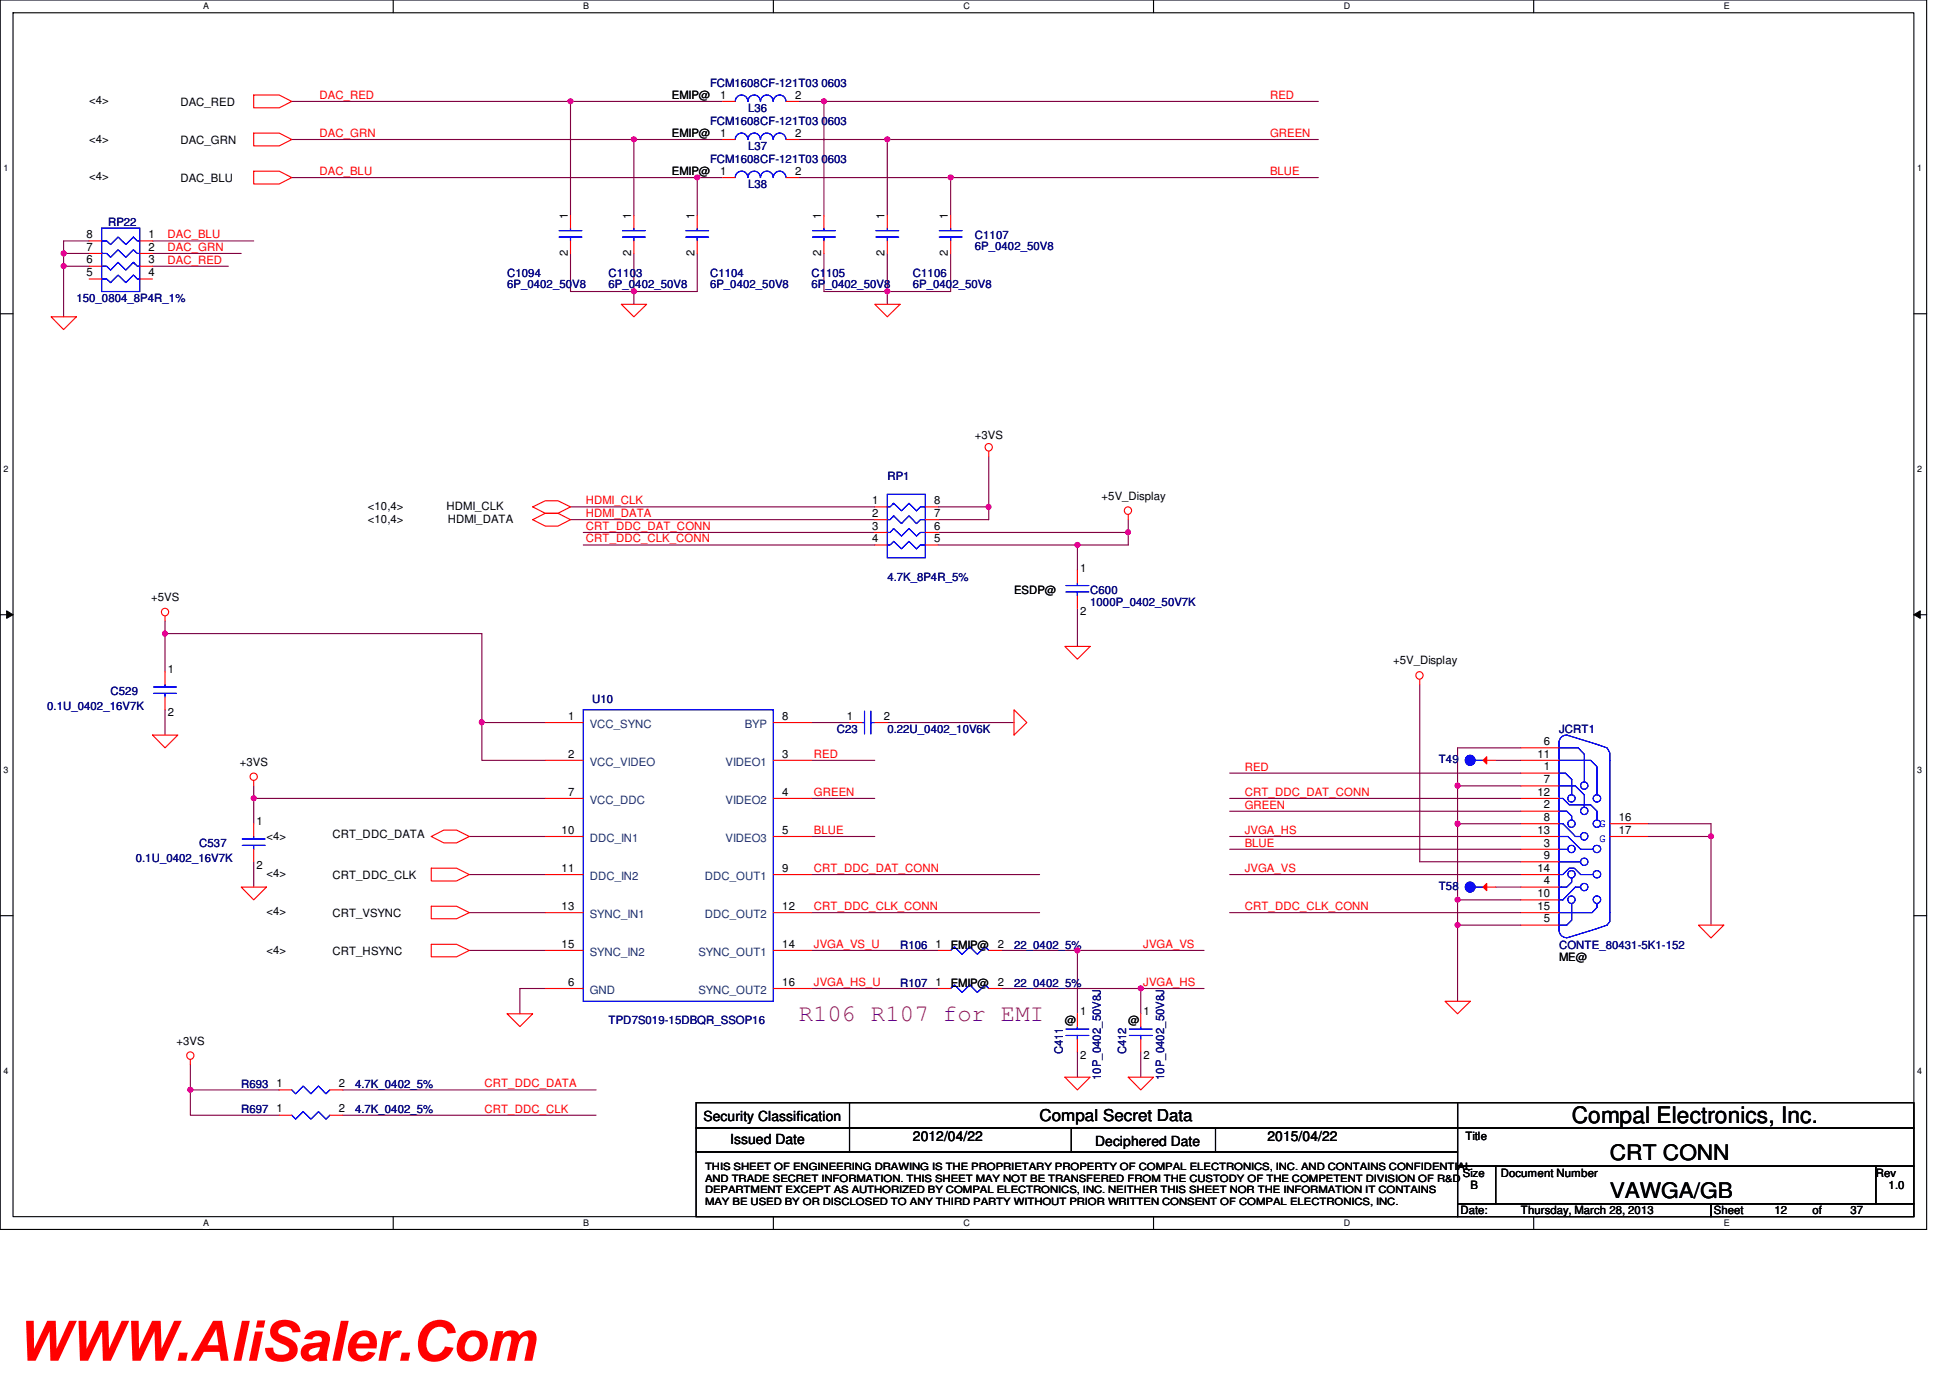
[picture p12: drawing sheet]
<svg xmlns="http://www.w3.org/2000/svg" width="297mm" height="210mm" viewBox="0 0 297 210" stroke-linecap="round" stroke-linejoin="round" font-family="sans-serif">
<path d="M0 0h293.5v187.3h-293.5zM2 1.9h289.5v183.4h-289.5z" fill="none" stroke="#000" stroke-width=".17"/>
<g fill="#fff">
<path d="M30.9 .2h.9v1.5h-.9z"/>
<path d="M30.9 185.5h.9v1.6h-.9z"/>
</g>
<path d="M59.9 0v1.9M59.9 185.3v2" fill="none" stroke="#000" stroke-width=".17"/>
<g fill="#fff">
<path d="M88.9 .2h.8v1.5h-.8z"/>
<path d="M88.9 185.5h.8v1.6h-.8z"/>
</g>
<path d="M117.8 0v1.9M117.8 185.3v2" fill="none" stroke="#000" stroke-width=".17"/>
<g fill="#fff">
<path d="M146.8 .2h.9v1.5h-.9z"/>
<path d="M146.8 185.5h.9v1.6h-.9z"/>
</g>
<path d="M175.7 0v1.9M175.7 185.3v2" fill="none" stroke="#000" stroke-width=".17"/>
<g fill="#fff">
<path d="M204.7 .2h.9v1.5h-.9z"/>
<path d="M204.7 185.5h.9v1.6h-.9z"/>
</g>
<path d="M233.6 0v1.9M233.6 185.3v2" fill="none" stroke="#000" stroke-width=".17"/>
<g fill="#fff">
<path d="M262.6 .2h.9v1.5h-.9z"/>
<path d="M262.6 185.5h.9v1.6h-.9z"/>
<path d="M.5 24.8h.8v1.6h-.8z"/>
<path d="M292 24.8h.8v1.6h-.8z"/>
<path d="M.5 70.7h.8v1.5h-.8z"/>
<path d="M292 70.7h.8v1.5h-.8z"/>
</g>
<path d="M0 47.8h2M291.5 47.8h2" fill="none" stroke="#000" stroke-width=".17"/>
<g fill="#fff">
<path d="M.5 116.5h.8v1.6h-.8z"/>
<path d="M292 116.5h.8v1.6h-.8z"/>
</g>
<path d="M0 93.6h2M291.5 93.6h2" fill="none" stroke="#000" stroke-width=".17"/>
<path d="M1 93l1 .6-1 .6zM291.5 93.6l1-.6v1.2z" fill="#000"/>
<path d="M1 93l1 .6-1 .6zM291.5 93.6l1-.6v1.2z" fill="none" stroke="#000" stroke-width=".15"/>
<g fill="#fff">
<path d="M.5 162.4h.8v1.5h-.8z"/>
<path d="M292 162.4h.8v1.5h-.8z"/>
</g>
<path d="M0 139.5h2M291.5 139.5h2" fill="none" stroke="#000" stroke-width=".17"/>
<path d="M187.3 117.8h44.4M231.7 113.9h-9.7v5.8h9.7M187.3 139h44.4M187.3 123.6h44.4M187.3 127.4h44.4M187.3 133.2h44.4M251 125.5h9.6M260.6 127.4v13.5M222 140.9v11.6" fill="none" stroke="#800040" stroke-width=".17"/>
<circle cx="222" cy="140.9" r=".37" fill="#f0f"/>
<circle cx="222" cy="140.9" r=".37" fill="none" stroke="#f0f" stroke-width=".17"/>
<path d="M222 119.7v5.8h9.7" fill="none" stroke="#800040" stroke-width=".17"/>
<circle cx="222" cy="119.7" r=".38" fill="#f0f"/>
<circle cx="222" cy="119.7" r=".38" fill="none" stroke="#f0f" stroke-width=".17"/>
<path d="M44.4 15.5h65.7M44.4 27h61.8M144.8 27v5.8M125.5 44.4h9.7" fill="none" stroke="#800040" stroke-width=".17"/>
<circle cx="86.9" cy="15.4" r=".37" fill="#f0f"/>
<circle cx="86.9" cy="15.4" r=".37" fill="none" stroke="#f0f" stroke-width=".17"/>
<path d="M106.2 27h3.9" fill="none" stroke="#800040" stroke-width=".17"/>
<circle cx="106.2" cy="27" r=".37" fill="#f0f"/>
<circle cx="106.2" cy="27" r=".37" fill="none" stroke="#f0f" stroke-width=".17"/>
<path d="M86.9 15.5v17.3M110.1 21.3h-13.5v11.5" fill="none" stroke="#800040" stroke-width=".17"/>
<circle cx="96.6" cy="21.2" r=".37" fill="#f0f"/>
<circle cx="96.6" cy="21.2" r=".37" fill="none" stroke="#f0f" stroke-width=".17"/>
<path d="M86.9 38.6v5.8M96.6 38.6v5.8h9.6v-5.8M106.2 27v5.8" fill="none" stroke="#800040" stroke-width=".17"/>
<circle cx="96.6" cy="44.4" r=".37" fill="#f0f"/>
<circle cx="96.6" cy="44.4" r=".37" fill="none" stroke="#f0f" stroke-width=".17"/>
<path d="M121.7 21.3h13.5v11.5M86.9 44.4h9.7v2M135.2 44.4v2" fill="none" stroke="#800040" stroke-width=".17"/>
<circle cx="135.2" cy="21.2" r=".37" fill="#f0f"/>
<circle cx="135.2" cy="21.2" r=".37" fill="none" stroke="#f0f" stroke-width=".17"/>
<path d="M135.2 44.4h9.6" fill="none" stroke="#800040" stroke-width=".17"/>
<circle cx="135.2" cy="44.4" r=".37" fill="#f0f"/>
<circle cx="135.2" cy="44.4" r=".37" fill="none" stroke="#f0f" stroke-width=".17"/>
<path d="M125.5 15.5v17.3M44.4 21.3h52.2M125.5 38.6v5.8M135.2 38.6v5.8M144.8 38.6v5.8" fill="none" stroke="#800040" stroke-width=".17"/>
<circle cx="125.5" cy="15.4" r=".37" fill="#f0f"/>
<circle cx="125.5" cy="15.4" r=".37" fill="none" stroke="#f0f" stroke-width=".17"/>
<path d="M121.7 15.5h3.8M187.3 129.4h44.4M216.3 131.3h15.4M222 125.5v11.6h9.7" fill="none" stroke="#800040" stroke-width=".17"/>
<circle cx="222" cy="125.5" r=".38" fill="#f0f"/>
<circle cx="222" cy="125.5" r=".38" fill="none" stroke="#f0f" stroke-width=".17"/>
<path d="M222 137.1v3.8h9.7" fill="none" stroke="#800040" stroke-width=".17"/>
<circle cx="222" cy="137" r=".37" fill="#f0f"/>
<circle cx="222" cy="137" r=".37" fill="none" stroke="#f0f" stroke-width=".17"/>
<path d="M187.3 121.6h44.4M260.6 125.5v1.9h-9.6" fill="none" stroke="#800040" stroke-width=".17"/>
<circle cx="260.6" cy="127.4" r=".37" fill="#f0f"/>
<circle cx="260.6" cy="127.4" r=".37" fill="none" stroke="#f0f" stroke-width=".17"/>
<path d="M135.2 21.3h65.6M144.8 27h56" fill="none" stroke="#800040" stroke-width=".17"/>
<circle cx="144.8" cy="27" r=".37" fill="#f0f"/>
<circle cx="144.8" cy="27" r=".37" fill="none" stroke="#f0f" stroke-width=".17"/>
<path d="M125.5 15.5h75.3M13.6 36.7h-3.9v1.9M121.7 27h23.1M9.7 40.6v7.7" fill="none" stroke="#800040" stroke-width=".17"/>
<circle cx="9.7" cy="40.5" r=".37" fill="#f0f"/>
<circle cx="9.7" cy="40.5" r=".37" fill="none" stroke="#f0f" stroke-width=".17"/>
<path d="M9.7 38.6v2h3.9" fill="none" stroke="#800040" stroke-width=".17"/>
<circle cx="9.7" cy="38.6" r=".38" fill="#f0f"/>
<circle cx="9.7" cy="38.6" r=".38" fill="none" stroke="#f0f" stroke-width=".17"/>
<path d="M9.7 38.6h3.9M23.2 38.6h13.5M23.2 36.7h15.4M23.2 40.6h11.6M25.1 96.5v5.8M73.4 110.1v5.7h9.7M216.3 104.3v27" fill="none" stroke="#800040" stroke-width=".17"/>
<circle cx="25.1" cy="96.5" r=".38" fill="#f0f"/>
<circle cx="25.1" cy="96.5" r=".38" fill="none" stroke="#f0f" stroke-width=".17"/>
<path d="M25.1 96.5h48.3M73.4 110.1h9.7" fill="none" stroke="#800040" stroke-width=".17"/>
<circle cx="73.4" cy="110" r=".38" fill="#f0f"/>
<circle cx="73.4" cy="110" r=".38" fill="none" stroke="#f0f" stroke-width=".17"/>
<g fill="none" stroke="#800040" stroke-width=".17">
<path d="M25.1 94.6v1.9M73.4 96.5v13.6M25.1 108.1v3.9M123.6 115.8h9.7M38.6 131.3v3.8M38.6 121.6h44.5M71.5 139h11.6M71.5 133.2h11.6M71.5 127.4h11.6M123.6 121.6h9.7M123.6 127.4h9.7M123.6 133.2h34.8"/>
<path d="M123.6 139h34.8M71.5 144.8h11.6M83.1 150.6h-3.9v3.8M123.6 144.8h19.3M123.6 150.6h19.3"/>
</g>
<circle cx="38.7" cy="121.6" r=".37" fill="#f0f"/>
<circle cx="38.7" cy="121.6" r=".37" fill="none" stroke="#f0f" stroke-width=".17"/>
<path d="M38.6 119.7v5.8M123.6 110.1h5.8M135.2 110.1h19.3M164.1 144.8h19.3" fill="none" stroke="#800040" stroke-width=".17"/>
<circle cx="164.1" cy="144.8" r=".38" fill="#f0f"/>
<circle cx="164.1" cy="144.8" r=".38" fill="none" stroke="#f0f" stroke-width=".17"/>
<path d="M88.9 83h44.4M88.9 81.1h44.4M142.9 81.1h29v1.9M173.8 150.6h9.6" fill="none" stroke="#800040" stroke-width=".17"/>
<circle cx="171.8" cy="81.1" r=".38" fill="#f0f"/>
<circle cx="171.8" cy="81.1" r=".38" fill="none" stroke="#f0f" stroke-width=".17"/>
<path d="M171.9 79.2v1.9M164.1 83h7.8" fill="none" stroke="#800040" stroke-width=".17"/>
<circle cx="164.1" cy="83" r=".37" fill="#f0f"/>
<circle cx="164.1" cy="83" r=".37" fill="none" stroke="#f0f" stroke-width=".17"/>
<path d="M142.9 77.2h7.7v2" fill="none" stroke="#800040" stroke-width=".17"/>
<circle cx="150.6" cy="77.2" r=".38" fill="#f0f"/>
<circle cx="150.6" cy="77.2" r=".38" fill="none" stroke="#f0f" stroke-width=".17"/>
<path d="M86.9 77.2h46.4M86.9 79.2h46.4M142.9 79.2h7.7M150.6 69.5v7.7M152.6 144.8h11.5v9.6M173.8 150.6v3.8M164.1 160.2v3.9M173.8 160.2v3.9" fill="none" stroke="#800040" stroke-width=".17"/>
<circle cx="173.8" cy="150.5" r=".37" fill="#f0f"/>
<circle cx="173.8" cy="150.5" r=".37" fill="none" stroke="#f0f" stroke-width=".17"/>
<path d="M142.9 83h21.2v3.9M164.1 92.7v5.8M152.6 150.6h21.2M29 166h13.5M52.2 166h38.6M52.2 169.9h38.6" fill="none" stroke="#800040" stroke-width=".17"/>
<circle cx="29" cy="166" r=".37" fill="#f0f"/>
<circle cx="29" cy="166" r=".37" fill="none" stroke="#f0f" stroke-width=".17"/>
<path d="M227.8 115.8h3.9M227.8 135.1h3.9M29 162.2v7.7h13.5" fill="none" stroke="#800040" stroke-width=".17"/>
<g fill="none" stroke="#f00" stroke-width=".17">
<path d="M38.6 14.5h3.9l1.9 1-1.9 .9h-3.9zM38.6 20.3h3.9l1.9 1-1.9 .9h-3.9zM38.6 26.1h3.9l1.9 .9-1.9 1h-3.9zM110.1 21.3h1.9M119.8 21.3h1.9M135.2 32.8v2M135.2 36.7v1.9M7.8 48.3h3.8l-1.9 1.9zM94.6 46.4h3.9l-1.9 1.9zM133.3 46.4h3.8l-1.9 1.9zM81.1 79.2l2-1h1.9l1.9 1-1.9 .9h-1.9zM81.1 77.2l2-.9h1.9l1.9 .9-1.9 1h-1.9z"/>
<path d="M150.6 68.7v.8M171.9 78.4v.8M25.1 93.8v.8M162.2 98.5h3.9l-2 1.9zM23.2 112h3.9l-2 1.9zM25.1 102.3v2M25.1 106.2v1.9M38.6 118.9v.8M154.5 108.1l1.9 2-1.9 1.9zM216.3 103.5v.8M36.7 135.1h3.9l-2 2zM65.7 127.4l1.9-1h1.9l2 1-2 1h-1.9z"/>
<path d="M65.7 132.2h3.8l2 1-2 1h-3.8zM65.7 138h3.8l2 1-2 .9h-3.8zM65.7 143.8h3.8l2 1-2 .9h-3.8zM77.3 154.4h3.8l-1.9 2zM164.1 154.4v2M164.1 158.3v1.9M220.1 152.5h3.9l-2 1.9zM258.7 140.9h3.9l-2 2zM29 161.4v.8M162.2 164.1h3.9l-2 1.9zM171.9 164.1h3.8l-1.9 1.9z"/>
<circle cx="150.6" cy="68.1" r=".56"/>
<circle cx="171.8" cy="77.8" r=".56"/>
<circle cx="25.1" cy="93.2" r=".56"/>
<circle cx="38.6" cy="118.3" r=".56"/>
<circle cx="216.2" cy="102.9" r=".56"/>
<circle cx="29" cy="160.8" r=".56"/>
</g>
<g fill="none" stroke="#000" stroke-width=".17">
<path d="M106 168h116v3.8h-116zM106 171.8h116v3.7h-116zM106 175.5h116v9.8h-116zM129.4 168v7.5M163.2 171.8v3.7M185.2 171.8v3.7M222 168h69.5v3.8h-69.5zM222 171.8h69.5v5.8h-69.5zM222 177.6h5.8v5.8h-5.8zM227.8 177.6h57.9v5.8h-57.9zM285.7 177.6h5.8v5.8h-5.8zM222 183.4h38.6v1.9h-38.6z"/>
<path d="M260.6 183.4h30.9v1.9h-30.9z"/>
</g>
<g fill="none" stroke="#00f" stroke-width=".17">
<path d="M112 21.3a.95 .95 0 0 1 1-1 .95 .95 0 0 1 .9 1M114 21.3a.93 .93 0 0 1 .9-1 .93 .93 0 0 1 .9 1M115.9 21.3a.95 .95 0 0 1 .9-1 .95 .95 0 0 1 1 1M117.8 21.3a.95 .95 0 0 1 1-1 .95 .95 0 0 1 .9 1M133.4 36.1h3.5M133.4 35.1h3.5M135.2 34.8v.3M135.2 36.1v.6M23.4 105.6h3.5M23.4 104.6h3.5M25.1 104.3v.3M25.1 105.6v.6"/>
<path d="M162.4 157.7h3.5M162.4 156.8h3.5M164.1 156.4v.4M164.1 157.7v.6"/>
</g>
<circle cx="223.9" cy="115.8" r=".75" fill="#00f"/>
<g fill="none" stroke="#00f" stroke-width=".17">
<path d="M224.7 115.8h1.2"/>
<circle cx="223.9" cy="115.8" r=".75"/>
</g>
<circle cx="223.9" cy="115.8" r=".75" fill="#00f"/>
<g fill="none" stroke="#00f" stroke-width=".17">
<path d="M224.7 115.8h1.2"/>
<circle cx="223.9" cy="115.8" r=".75"/>
</g>
<path d="M225.9 115.8l.6-.5v1.1z" fill="#f00"/>
<path d="M144.8 32.8v2M144.8 36.7v1.9M225.9 115.8l.6-.5v1.1zM225.9 115.8h1.9M142.9 144.8h1.9M150.6 144.8h2M173.8 154.4v2M173.8 158.3v1.9" fill="none" stroke="#f00" stroke-width=".17"/>
<path d="M143.1 36.1h3.4M143.1 35.1h3.4M144.8 34.8v.3M144.8 36.1v.6M144.8 144.8l.6-.6 1.1 1.2 1.2-1.2 1.2 1.2 1.2-1.2 .5 .6M172 157.7h3.5M172 156.8h3.5M173.8 156.4v.4M173.8 157.7v.6" fill="none" stroke="#00f" stroke-width=".17"/>
<circle cx="223.9" cy="135.1" r=".75" fill="#00f"/>
<g fill="none" stroke="#00f" stroke-width=".17">
<path d="M224.7 135.1h1.2"/>
<circle cx="223.9" cy="135.1" r=".75"/>
</g>
<circle cx="223.9" cy="135.1" r=".75" fill="#00f"/>
<g fill="none" stroke="#00f" stroke-width=".17">
<path d="M224.7 135.1h1.2"/>
<circle cx="223.9" cy="135.1" r=".75"/>
</g>
<path d="M225.9 135.1l.6-.5v1.1z" fill="#f00"/>
<g fill="none" stroke="#f00" stroke-width=".17">
<path d="M110.1 15.5h1.9M119.8 15.5h1.9M13.6 36.7h1.9M13.6 38.6h1.9M21.3 36.7h1.9M21.3 38.6h1.9M86.9 32.8v2M86.9 36.7v1.9M96.6 32.8v2M96.6 36.7v1.9M106.2 32.8v2M106.2 36.7v1.9"/>
<path d="M110.1 27h1.9M119.8 27h1.9M125.5 32.8v2M125.5 36.7v1.9M13.6 40.6h1.9M13.6 42.5h1.9M21.3 40.6h1.9M21.3 42.5h1.9M133.3 77.2h1.9M133.3 79.2h1.9M141 77.2h1.9M141 79.2h1.9"/>
<path d="M133.3 81.1h1.9M133.3 83h1.9M141 81.1h1.9M141 83h1.9M164.1 86.9v1.9M164.1 90.8v1.9M83.1 110.1h5.8M83.1 115.8h5.8M117.8 115.8h5.8M117.8 110.1h5.8M129.4 110.1h1.9M133.3 110.1h1.9"/>
<path d="M231.7 113.9h5.8M231.7 115.8h5.8M231.7 117.8h5.8M231.7 119.7h5.8M38.6 125.5v1.9M38.6 129.4v1.9M83.1 121.6h5.8M83.1 139h5.8M83.1 133.2h5.8M83.1 127.4h5.8M117.8 133.2h5.8M117.8 127.4h5.8"/>
<path d="M117.8 121.6h5.8M117.8 139h5.8M225.9 135.1l.6-.5v1.1zM225.9 135.1h1.9M231.7 121.6h5.8M231.7 123.6h5.8M231.7 125.5h5.8M231.7 127.4h5.8M231.7 129.4h5.8M231.7 131.3h5.8M231.7 133.2h5.8M231.7 135.1h5.8"/>
<path d="M231.7 137.1h5.8M231.7 139h5.8M245.2 125.5h5.8M245.2 127.4h5.8M83.1 144.8h5.8M83.1 150.6h5.8M117.8 144.8h5.8M117.8 150.6h5.8M142.9 150.6h1.9M150.6 150.6h2M231.7 140.9h5.8M42.5 166h1.9"/>
<path d="M42.5 169.9h1.9M50.2 166h2M50.2 169.9h2"/>
</g>
<g fill="none" stroke="#00f" stroke-width=".17">
<path d="M112 15.5a.95 .95 0 0 1 1-1 .95 .95 0 0 1 .9 1M114 15.5a.93 .93 0 0 1 .9-1 .93 .93 0 0 1 .9 1M115.9 15.5a.95 .95 0 0 1 .9-1 .95 .95 0 0 1 1 1M117.8 15.5a.95 .95 0 0 1 1-1 .95 .95 0 0 1 .9 1M15.5 38.6h.8l.5 .6 1.2-1.1 1.2 1.1 1.1-1.1 .6 .5h.4M15.5 34.8h5.8v9.6h-5.8zM20.3 36.1l.2 .2M20.3 38.1l.2 .1M20.3 40l.2 .2M21.3 36.7h-.4l-.6-.6-1.1 1.2-1.2-1.2-1.2 1.2-.5-.6h-.8M85.2 36.1h3.4M85.2 35.1h3.4"/>
<path d="M86.9 34.8v.3M86.9 36.1v.6M94.8 36.1h3.5M94.8 35.1h3.5M96.6 34.8v.3M96.6 36.1v.6M104.5 36.1h3.4M104.5 35.1h3.4M106.2 34.8v.3M106.2 36.1v.6M112 27a.95 .95 0 0 1 1-.9 .95 .95 0 0 1 .9 .9M114 27a.93 .93 0 0 1 .9-.9 .93 .93 0 0 1 .9 .9"/>
<path d="M115.9 27a.95 .95 0 0 1 .9-.9 .95 .95 0 0 1 1 .9M117.8 27a.95 .95 0 0 1 1-.9 .95 .95 0 0 1 .9 .9M123.8 36.1h3.4M123.8 35.1h3.4M125.5 34.8v.3M125.5 36.1v.6M21.3 42.5h-.4l-.6-.6-1.1 1.2-1.2-1.2-1.2 1.2-.5-.6h-.8M21.3 40.6h-.4l-.6-.6-1.1 1.1-1.2-1.1-1.2 1.1-.5-.5h-.8M135.2 77.2h.4l.5-.5 1.2 1.1 1.2-1.1 1.1 1.1 .6-.6h.8M135.2 79.2h.4l.5-.6 1.2 1.2 1.2-1.2 1.1 1.2 .6-.6h.8M135.2 75.3h5.8v9.7h-5.8zM136.1 76.7l-.1 .1"/>
<path d="M136.1 78.6l-.1 .2M135.2 83h.4l.5-.5 1.2 1.1 1.2-1.1 1.1 1.1 .6-.6h.8M135.2 81.1h.4l.5-.6 1.2 1.2 1.2-1.2 1.1 1.2 .6-.6h.8M136.1 80.5l-.1 .2M162.4 90.2h3.5M162.4 89.2h3.5M164.1 88.8v.4M164.1 90.2v.6M88.9 108.1h28.9v44.4h-28.9zM131.3 110.1h.4M131.7 108.3v3.5M132.7 108.3v3.5"/>
<path d="M132.7 110.1h.6M237.5 119.7h2.5l1.3 1.4v1.9M237.5 113.9h2.9l.9 1v4.2M237.5 117.8h1l.9 .9v2.4M237.5 115.8h4.8l1 1v4.3M36.9 128.8h3.5M36.9 127.8h3.5M38.6 127.4v.4M38.6 128.8v.6M237.5 129.4h1.3M237.5 133.2h.6l.9-1h.8l1 1h1.9M237.5 121.6h.6l.9 1h3.3l1 1v1.3"/>
<path d="M237.5 125.5h.6l1.9 1.9h.8M237.5 127.4h1.3l2 2h1.9M237.5 123.6h1.2l.7 .7v.6M237.5 131.3h3.3M239.4 137.7v2.5l-.7 .7h-1.2M239.4 133.8v.6l-.7 .7h-1.2M240.8 135.1h-.8l-1.9 2h-.6M243.3 137.7v.5l-.8 .8h-5M144.8 150.6l.6-.6 1.1 1.2 1.2-1.2 1.2 1.2 1.2-1.2 .5 .6M238.6 142.8a1.16 1.16 0 0 1-1.1-1.1v-28.5a1.14 1.14 0 0 1 1.2-1.2l6.1 1.9 .4 .8v24.3v1.4l-.4 .5-6.1 2M44.4 166l.6 .6 1.2-1.2 1.2 1.2 1.1-1.2 1.2 1.2 .5-.6M44.4 169.9l.6 .6 1.2-1.2 1.2 1.2 1.1-1.2 1.2 1.2 .5-.6"/>
<circle cx="241.3" cy="119.7" r=".56"/>
<circle cx="239.4" cy="137" r=".56"/>
<circle cx="239.4" cy="125.5" r=".56"/>
<circle cx="239.4" cy="121.6" r=".56"/>
<circle cx="239.4" cy="133.2" r=".56"/>
<circle cx="239.4" cy="129.3" r=".56"/>
<circle cx="241.3" cy="127.4" r=".56"/>
<circle cx="241.3" cy="123.5" r=".56"/>
<circle cx="241.3" cy="135.1" r=".56"/>
<circle cx="241.3" cy="131.3" r=".56"/>
<circle cx="243.3" cy="137" r=".57"/>
<circle cx="243.3" cy="121.6" r=".56"/>
<circle cx="243.3" cy="129.3" r=".56"/>
<circle cx="243.3" cy="125.5" r=".56"/>
<circle cx="243.3" cy="133.2" r=".56"/>
</g>
<circle cx="222" cy="140.9" r=".37" fill="#f0f"/>
<circle cx="222" cy="140.9" r=".37" fill="none" stroke="#f0f" stroke-width=".17"/>
<circle cx="222" cy="119.7" r=".38" fill="#f0f"/>
<circle cx="222" cy="119.7" r=".38" fill="none" stroke="#f0f" stroke-width=".17"/>
<circle cx="86.9" cy="15.4" r=".37" fill="#f0f"/>
<circle cx="86.9" cy="15.4" r=".37" fill="none" stroke="#f0f" stroke-width=".17"/>
<circle cx="106.2" cy="27" r=".37" fill="#f0f"/>
<circle cx="106.2" cy="27" r=".37" fill="none" stroke="#f0f" stroke-width=".17"/>
<circle cx="96.6" cy="21.2" r=".37" fill="#f0f"/>
<circle cx="96.6" cy="21.2" r=".37" fill="none" stroke="#f0f" stroke-width=".17"/>
<circle cx="96.6" cy="44.4" r=".37" fill="#f0f"/>
<circle cx="96.6" cy="44.4" r=".37" fill="none" stroke="#f0f" stroke-width=".17"/>
<circle cx="135.2" cy="21.2" r=".37" fill="#f0f"/>
<circle cx="135.2" cy="21.2" r=".37" fill="none" stroke="#f0f" stroke-width=".17"/>
<circle cx="135.2" cy="44.4" r=".37" fill="#f0f"/>
<circle cx="135.2" cy="44.4" r=".37" fill="none" stroke="#f0f" stroke-width=".17"/>
<circle cx="125.5" cy="15.4" r=".37" fill="#f0f"/>
<circle cx="125.5" cy="15.4" r=".37" fill="none" stroke="#f0f" stroke-width=".17"/>
<circle cx="222" cy="125.5" r=".38" fill="#f0f"/>
<circle cx="222" cy="125.5" r=".38" fill="none" stroke="#f0f" stroke-width=".17"/>
<circle cx="222" cy="137" r=".37" fill="#f0f"/>
<circle cx="222" cy="137" r=".37" fill="none" stroke="#f0f" stroke-width=".17"/>
<circle cx="260.6" cy="127.4" r=".37" fill="#f0f"/>
<circle cx="260.6" cy="127.4" r=".37" fill="none" stroke="#f0f" stroke-width=".17"/>
<circle cx="144.8" cy="27" r=".37" fill="#f0f"/>
<circle cx="144.8" cy="27" r=".37" fill="none" stroke="#f0f" stroke-width=".17"/>
<circle cx="9.7" cy="40.5" r=".37" fill="#f0f"/>
<circle cx="9.7" cy="40.5" r=".37" fill="none" stroke="#f0f" stroke-width=".17"/>
<circle cx="9.7" cy="38.6" r=".38" fill="#f0f"/>
<circle cx="9.7" cy="38.6" r=".38" fill="none" stroke="#f0f" stroke-width=".17"/>
<circle cx="25.1" cy="96.5" r=".38" fill="#f0f"/>
<circle cx="25.1" cy="96.5" r=".38" fill="none" stroke="#f0f" stroke-width=".17"/>
<circle cx="73.4" cy="110" r=".38" fill="#f0f"/>
<circle cx="73.4" cy="110" r=".38" fill="none" stroke="#f0f" stroke-width=".17"/>
<circle cx="38.7" cy="121.6" r=".37" fill="#f0f"/>
<circle cx="38.7" cy="121.6" r=".37" fill="none" stroke="#f0f" stroke-width=".17"/>
<circle cx="164.1" cy="144.8" r=".38" fill="#f0f"/>
<circle cx="164.1" cy="144.8" r=".38" fill="none" stroke="#f0f" stroke-width=".17"/>
<circle cx="171.8" cy="81.1" r=".38" fill="#f0f"/>
<circle cx="171.8" cy="81.1" r=".38" fill="none" stroke="#f0f" stroke-width=".17"/>
<circle cx="164.1" cy="83" r=".37" fill="#f0f"/>
<circle cx="164.1" cy="83" r=".37" fill="none" stroke="#f0f" stroke-width=".17"/>
<circle cx="150.6" cy="77.2" r=".38" fill="#f0f"/>
<circle cx="150.6" cy="77.2" r=".38" fill="none" stroke="#f0f" stroke-width=".17"/>
<circle cx="173.8" cy="150.5" r=".37" fill="#f0f"/>
<circle cx="173.8" cy="150.5" r=".37" fill="none" stroke="#f0f" stroke-width=".17"/>
<circle cx="29" cy="166" r=".37" fill="#f0f"/>
<circle cx="29" cy="166" r=".37" fill="none" stroke="#f0f" stroke-width=".17"/>
<text font-size="8.5" fill="#f00" x="2.5" y="207.3">WWW.AliSaler.Com</text>
<text font-size="3.6" fill="#800080" x="121.7" y="155.4">R106 R107 for EMI</text>
<text font-size="3.5" x="239.4" y="171.1">Compal Electronics, Inc.</text>
<g font-size="3.3">
<text x="245.2" y="176.7">CRT CONN</text>
<text x="245.2" y="182.5">VAWGA/GB</text>
</g>
<text font-size="2.5" x="158.4" y="170.8">Compal Secret Data</text>
<g font-size="2.1">
<text x="107.2" y="170.7">Security Classification</text>
<text x="139.1" y="173.8">2012/04/22</text>
<text x="193.1" y="173.8">2015/04/22</text>
<text x="111.2" y="174.3">Issued Date</text>
<text x="166.8" y="174.5">Deciphered Date</text>
</g>
<g font-size="1.7">
<text x="13.6" y="15.9">&lt;4&gt;</text>
<text x="27.5" y="16.1">DAC_RED</text>
<text x="102.4" y="15.2">EMIP@</text>
<text x="109.7" y="15">1</text>
<text x="121.1" y="15">2</text>
<text x="13.6" y="21.7">&lt;4&gt;</text>
<text x="27.5" y="21.9">DAC_GRN</text>
<text x="102.4" y="20.9">EMIP@</text>
<text x="109.7" y="20.8">1</text>
<text x="121.1" y="20.8">2</text>
<text x="13.6" y="27.5">&lt;4&gt;</text>
<text x="27.5" y="27.7">DAC_BLU</text>
<text x="102.4" y="26.7">EMIP@</text>
<text x="109.7" y="26.6">1</text>
<text x="121.1" y="26.6">2</text>
<text x="86.5" y="33.4" transform="rotate(-90 86.5 33.4)">1</text>
<text x="96.1" y="33.4" transform="rotate(-90 96.1 33.4)">1</text>
<text x="105.8" y="33.4" transform="rotate(-90 105.8 33.4)">1</text>
<text x="125.1" y="33.4" transform="rotate(-90 125.1 33.4)">1</text>
<text x="134.7" y="33.4" transform="rotate(-90 134.7 33.4)">1</text>
<text x="144.4" y="33.4" transform="rotate(-90 144.4 33.4)">1</text>
<text x="13.2" y="36.3">8</text>
<text x="13.2" y="38.2">7</text>
<text x="13.2" y="40.1">6</text>
<text x="22.6" y="36.3">1</text>
<text x="22.6" y="38.2">2</text>
<text x="22.6" y="40.1">3</text>
<text x="86.5" y="39" transform="rotate(-90 86.5 39)">2</text>
<text x="96.1" y="39" transform="rotate(-90 96.1 39)">2</text>
<text x="105.8" y="39" transform="rotate(-90 105.8 39)">2</text>
<text x="125.1" y="39" transform="rotate(-90 125.1 39)">2</text>
<text x="134.7" y="39" transform="rotate(-90 134.7 39)">2</text>
<text x="144.4" y="39" transform="rotate(-90 144.4 39)">2</text>
<text x="13.2" y="42.1">5</text>
<text x="22.6" y="42.1">4</text>
<text x="148.5" y="66.9">+3VS</text>
<text x="56" y="77.7">&lt;10,4&gt;</text>
<text x="68" y="77.7">HDMI_CLK</text>
<text x="132.8" y="76.8">1</text>
<text x="142.3" y="76.8">8</text>
<text x="167.8" y="76.2">+5V_Display</text>
<text x="56" y="79.6">&lt;10,4&gt;</text>
<text x="68.2" y="79.6">HDMI_DATA</text>
<text x="132.8" y="78.7">2</text>
<text x="132.8" y="80.7">3</text>
<text x="132.8" y="82.6">4</text>
<text x="142.3" y="78.7">7</text>
<text x="142.3" y="80.7">6</text>
<text x="142.3" y="82.6">5</text>
<text x="164.5" y="87.1">1</text>
<text x="23" y="91.6">+5VS</text>
<text x="154.5" y="90.4">ESDP@</text>
<text x="164.5" y="93.7">2</text>
<text x="212.2" y="101.2">+5V_Display</text>
<text x="25.6" y="102.5">1</text>
<text x="25.6" y="109.1">2</text>
<text x="86.5" y="109.6">1</text>
<text x="119.2" y="109.6">8</text>
<text x="129" y="109.6">1</text>
<text x="134.6" y="109.6">2</text>
<text x="235.2" y="113.5">6</text>
<text x="36.5" y="116.7">+3VS</text>
<text x="86.5" y="115.4">2</text>
<text x="119.2" y="115.4">3</text>
<text x="234.2" y="115.4">11</text>
<text x="235.2" y="117.3">1</text>
<text x="235.2" y="119.3">7</text>
<text x="39.1" y="125.7">1</text>
<text x="86.5" y="121.2">7</text>
<text x="119.2" y="121.2">4</text>
<text x="234.2" y="121.2">12</text>
<text x="235.2" y="123.1">2</text>
<text x="235.2" y="125.1">8</text>
<text x="246.6" y="125.1">16</text>
<text x="40.6" y="127.9">&lt;4&gt;</text>
<text x="50.6" y="127.7">CRT_DDC_DATA</text>
<text x="85.6" y="127">10</text>
<text x="119.2" y="127">5</text>
<text x="234.2" y="127">13</text>
<text x="235.2" y="128.9">3</text>
<text x="235.2" y="130.9">9</text>
<text x="246.6" y="127">17</text>
<text x="39.1" y="132.3">2</text>
<text x="40.6" y="133.6">&lt;4&gt;</text>
<text x="50.6" y="133.9">CRT_DDC_CLK</text>
<text x="85.6" y="132.8">11</text>
<text x="119.2" y="132.8">9</text>
<text x="234.2" y="132.8">14</text>
<text x="234.2" y="136.7">10</text>
<text x="235.2" y="134.7">4</text>
<text x="40.6" y="139.4">&lt;4&gt;</text>
<text x="50.6" y="139.7">CRT_VSYNC</text>
<text x="85.6" y="138.6">13</text>
<text x="119.2" y="138.6">12</text>
<text x="234.2" y="138.6">15</text>
<text x="235.2" y="140.5">5</text>
<text x="40.6" y="145.2">&lt;4&gt;</text>
<text x="50.6" y="145.5">CRT_HSYNC</text>
<text x="85.6" y="144.4">15</text>
<text x="119.2" y="144.4">14</text>
<text x="142.5" y="144.4">1</text>
<text x="144.8" y="144.5">EMIP@</text>
<text x="152" y="144.4">2</text>
<text x="237.5" y="146.4">ME@</text>
<text x="86.5" y="150.2">6</text>
<text x="119.2" y="150.2">16</text>
<text x="142.5" y="150.2">1</text>
<text x="144.8" y="150.3">EMIP@</text>
<text x="152" y="150.2">2</text>
<text x="164.5" y="154.6">1</text>
<text x="174.2" y="154.6">1</text>
<text x="26.9" y="159.1">+3VS</text>
<text x="162.2" y="156">@</text>
<text x="164.5" y="161.3">2</text>
<text x="171.9" y="156">@</text>
<text x="174.2" y="161.3">2</text>
<text x="42.1" y="165.6">1</text>
<text x="51.6" y="165.6">2</text>
<text x="42.1" y="169.5">1</text>
<text x="51.6" y="169.5">2</text>
<text x="223.2" y="173.6">Title</text>
<text x="222.8" y="179.2">Size</text>
<text x="228.6" y="179.2">Document Number</text>
<text x="285.7" y="179.2">Rev</text>
<text x="222.5" y="185">Date:</text>
<text x="224" y="181.1">B</text>
<text x="231.7" y="185">Thursday, March 28, 2013</text>
<text x="261.1" y="185">Sheet</text>
<text x="270.3" y="185">12</text>
<text x="276.1" y="185">of</text>
<text x="281.9" y="185">37</text>
<text x="287.7" y="181.1">1.0</text>
</g>
<g font-size="1.7" fill="#f00">
<text x="48.7" y="15.1">DAC_RED</text>
<text x="193.5" y="15.1">RED</text>
<text x="48.7" y="20.9">DAC_GRN</text>
<text x="193.5" y="20.9">GREEN</text>
<text x="48.7" y="26.7">DAC_BLU</text>
<text x="193.5" y="26.7">BLUE</text>
<text x="25.5" y="40.2">DAC_RED</text>
<text x="25.5" y="38.2">DAC_GRN</text>
<text x="25.5" y="36.3">DAC_BLU</text>
<text x="89.2" y="76.8">HDMI_CLK</text>
<text x="89.2" y="82.6">CRT_DDC_CLK_CONN</text>
<text x="89.2" y="80.7">CRT_DDC_DAT_CONN</text>
<text x="89.2" y="78.8">HDMI_DATA</text>
<text x="124" y="115.4">RED</text>
<text x="189.6" y="117.4">RED</text>
<text x="124" y="121.2">GREEN</text>
<text x="189.6" y="123.2">GREEN</text>
<text x="189.6" y="121.2">CRT_DDC_DAT_CONN</text>
<text x="124" y="127">BLUE</text>
<text x="189.6" y="127">JVGA_HS</text>
<text x="189.6" y="129">BLUE</text>
<text x="124" y="132.8">CRT_DDC_DAT_CONN</text>
<text x="189.6" y="132.8">JVGA_VS</text>
<text x="124" y="138.6">CRT_DDC_CLK_CONN</text>
<text x="189.6" y="138.6">CRT_DDC_CLK_CONN</text>
<text x="124" y="144.4">JVGA_VS_U</text>
<text x="174.2" y="144.4">JVGA_VS</text>
<text x="124" y="150.2">JVGA_HS_U</text>
<text x="174.2" y="150.2">JVGA_HS</text>
<text x="73.8" y="165.7">CRT_DDC_DATA</text>
<text x="73.8" y="169.5">CRT_DDC_CLK</text>
</g>
<g font-size="1.7" fill="#000080">
<text x="108.2" y="13.2">FCM1608CF-121T03 0603</text>
<text x="114" y="17.1">L36</text>
<text x="108.2" y="19">FCM1608CF-121T03 0603</text>
<text x="114" y="22.9">L37</text>
<text x="108.2" y="24.8">FCM1608CF-121T03 0603</text>
<text x="114" y="28.7">L38</text>
<text x="16.5" y="34.5">RP22</text>
<text x="148.5" y="36.4">C1107</text>
<text x="148.5" y="38.1">6P_0402_50V8</text>
<text x="11.6" y="46">150_0804_8P4R_1%</text>
<text x="77.3" y="42.2">C1094</text>
<text x="77.3" y="43.9">6P_0402_50V8</text>
<text x="92.7" y="42.2">C1103</text>
<text x="92.7" y="43.9">6P_0402_50V8</text>
<text x="108.2" y="42.2">C1104</text>
<text x="108.2" y="43.9">6P_0402_50V8</text>
<text x="123.6" y="42.2">C1105</text>
<text x="123.6" y="43.9">6P_0402_50V8</text>
<text x="139.1" y="42.2">C1106</text>
<text x="139.1" y="43.9">6P_0402_50V8</text>
<text x="135.2" y="73.1">RP1</text>
<text x="135.2" y="88.5">4.7K_8P4R_5%</text>
<text x="166.1" y="90.4">C600</text>
<text x="166.1" y="92.4">1000P_0402_50V7K</text>
<text x="16.8" y="105.9">C529</text>
<text x="90.2" y="107">U10</text>
<text x="7.2" y="108.2">0.1U_0402_16V7K</text>
<text x="127.5" y="111.7">C23</text>
<text x="135.2" y="111.7">0.22U_0402_10V6K</text>
<text x="237.5" y="111.7">JCRT1</text>
<text x="219.2" y="116.3">T49</text>
<text x="20.7" y="131.4">0.1U_0402_16V7K</text>
<text x="30.3" y="129">C537</text>
<text x="219.2" y="135.6">T58</text>
<text x="137.1" y="144.5">R106</text>
<text x="154.5" y="144.5">22_0402_5%</text>
<text x="237.5" y="144.5">CONTE_80431-5K1-152</text>
<text x="137.1" y="150.3">R107</text>
<text x="154.5" y="150.3">22_0402_5%</text>
<text x="92.7" y="156">TPD7S019-15DBQR_SSOP16</text>
<text x="161.9" y="160.6" transform="rotate(-90 161.9 160.6)">C411</text>
<text x="171.5" y="160.6" transform="rotate(-90 171.5 160.6)">C412</text>
<text x="36.7" y="165.7">R693</text>
<text x="54.1" y="165.7">4.7K_0402_5%</text>
<text x="167.7" y="164.5" transform="rotate(-90 167.7 164.5)">10P_0402_50V8J</text>
<text x="177.3" y="164.5" transform="rotate(-90 177.3 164.5)">10P_0402_50V8J</text>
<text x="36.7" y="169.6">R697</text>
<text x="54.1" y="169.6">4.7K_0402_5%</text>
</g>
<g font-size="1.7" fill="#004080">
<text x="89.8" y="110.9">VCC_SYNC</text>
<text x="113.4" y="110.9">BYP</text>
<text x="89.8" y="116.6">VCC_VIDEO</text>
<text x="110.5" y="116.6">VIDEO1</text>
<text x="89.8" y="122.4">VCC_DDC</text>
<text x="110.5" y="122.4">VIDEO2</text>
<text x="89.8" y="128.2">DDC_IN1</text>
<text x="110.5" y="128.2">VIDEO3</text>
<text x="89.8" y="134">DDC_IN2</text>
<text x="107.4" y="134">DDC_OUT1</text>
<text x="89.8" y="139.8">SYNC_IN1</text>
<text x="107.4" y="139.8">DDC_OUT2</text>
<text x="89.8" y="145.6">SYNC_IN2</text>
<text x="106.4" y="145.6">SYNC_OUT1</text>
<text x="89.8" y="151.4">GND</text>
<text x="106.4" y="151.4">SYNC_OUT2</text>
</g>
<g font-size="1.7" fill="#00f">
<text x="243.7" y="125.9">G</text>
<text x="243.7" y="128.2">G</text>
</g>
<g font-size="1.5">
<text x="107.4" y="178.2">THIS SHEET OF ENGINEERING DRAWING IS THE PROPRIETARY PROPERTY OF COMPAL ELECTRONICS, INC. AND CONTAINS CONFIDENTIAL</text>
<text x="107.4" y="180">AND TRADE SECRET INFORMATION. THIS SHEET MAY NOT BE TRANSFERED FROM THE CUSTODY OF THE COMPETENT DIVISION OF R&amp;D</text>
<text x="107.4" y="181.8">DEPARTMENT EXCEPT AS AUTHORIZED BY COMPAL ELECTRONICS, INC. NEITHER THIS SHEET NOR THE INFORMATION IT CONTAINS</text>
<text x="107.4" y="183.6">MAY BE USED BY OR DISCLOSED TO ANY THIRD PARTY WITHOUT PRIOR WRITTEN CONSENT OF COMPAL ELECTRONICS, INC.</text>
</g>
<g font-size="1.4">
<text x="30.9" y="1.4">A</text>
<text x="88.9" y="1.4">B</text>
<text x="146.8" y="1.4">C</text>
<text x="204.7" y="1.4">D</text>
<text x="262.6" y="1.4">E</text>
<text x=".5" y="26.1">1</text>
<text x="292.1" y="26.1">1</text>
<text x=".5" y="71.9">2</text>
<text x="292.1" y="71.9">2</text>
<text x=".5" y="117.8">3</text>
<text x="292.1" y="117.8">3</text>
<text x=".5" y="163.6">4</text>
<text x="292.1" y="163.6">4</text>
<text x="30.9" y="186.8">A</text>
<text x="88.9" y="186.8">B</text>
<text x="146.8" y="186.8">C</text>
<text x="204.7" y="186.8">D</text>
<text x="262.6" y="186.8">E</text>
</g>
</svg>
